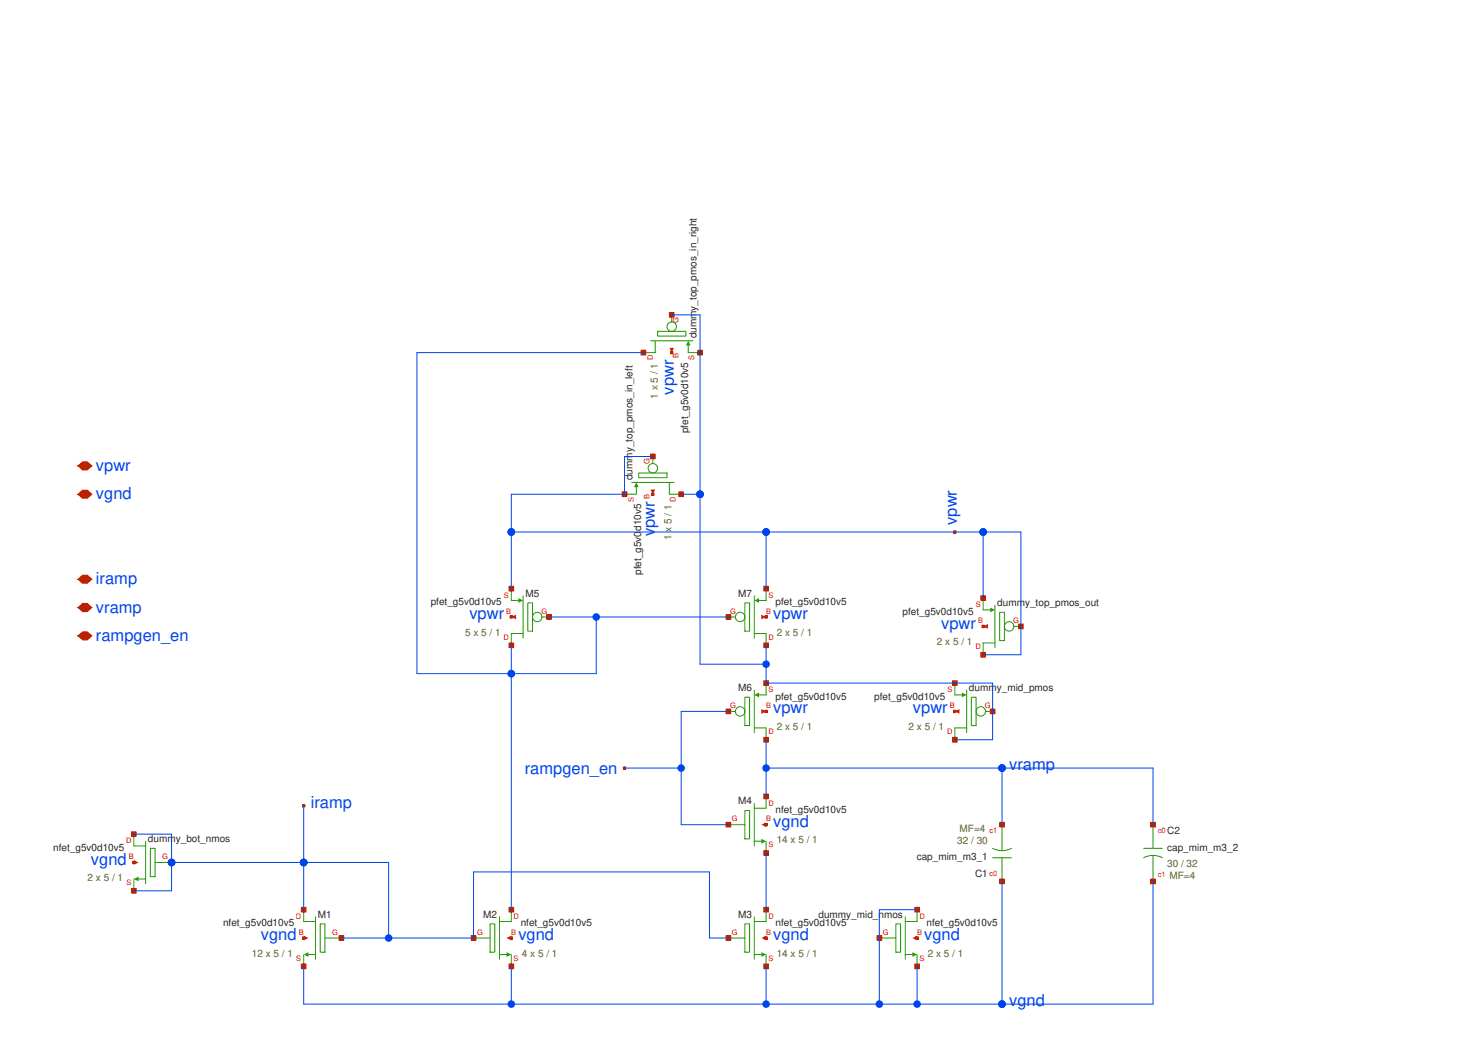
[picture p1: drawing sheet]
<svg xmlns="http://www.w3.org/2000/svg" width="297mm" height="210mm" viewBox="0 0 297 210" stroke-linecap="round" stroke-linejoin="round" font-family="sans-serif">
<path d="M61 182.7v2.4h2.4M61 191.7v2.4M62 191.7h1.4M63.4 184.1v8.6M65.3 188.4h3.3" fill="none" stroke="#229800" stroke-width=".2"/>
<path d="M61 191.7l1-.4v.9z" fill="#229800"/>
<path d="M64.4 185.6h.9v5.7h-.9zM95.2 188.4h3.3M100.4 191.7h1.4M100.4 184.1v8.6M102.8 182.7v2.4h-2.4M102.8 191.7v2.4" fill="none" stroke="#229800" stroke-width=".2"/>
<path d="M101.8 191.3l1 .4-1 .5z" fill="#229800"/>
<path d="M98.5 185.6h.9v5.7h-.9zM146.4 188.4h3.3M151.6 191.7h1.4M151.6 184.1v8.6M154 182.7v2.4h-2.4M154 191.7v2.4" fill="none" stroke="#229800" stroke-width=".2"/>
<path d="M153 191.3l1 .4-1 .5z" fill="#229800"/>
<path d="M154 160v2.3h-2.4M146.4 165.7h3.3M151.6 169h1.4M151.6 161.4v8.5M154 169v2.3M149.7 185.6h.9v5.7h-.9z" fill="none" stroke="#229800" stroke-width=".2"/>
<path d="M153 168.5l1 .5-1 .4z" fill="#229800"/>
<path d="M102.8 118.2v2.4h1.4M105.1 119.7v8.5M105.1 127.3h-2.3v2.3M108.9 123.9h1.4M149.7 162.8h.9v5.7h-.9z" fill="none" stroke="#229800" stroke-width=".2"/>
<path d="M104.2 120.1l.9 .5-.9 .5z" fill="#229800"/>
<g fill="none" stroke="#229800" stroke-width=".2">
<path d="M106.1 121.1h.9v5.7h-.9zM151.6 138.6v8.6M154 137.2v2.4h-1.5M146.4 142.9h1.4M151.6 146.2h2.4v2.4"/>
<circle cx="108" cy="123.9" r=".95"/>
</g>
<path d="M151.6 139.6l.9-.5v1z" fill="#229800"/>
<g fill="none" stroke="#229800" stroke-width=".2">
<path d="M151.6 119.7v8.5M154 118.2v2.4h-1.5M146.4 123.9h1.4M151.6 127.3h2.4v2.3M149.7 140.1h.9v5.6h-.9z"/>
<circle cx="148.8" cy="142.9" r=".95"/>
</g>
<path d="M151.6 120.6l.9-.5v1z" fill="#229800"/>
<g fill="none" stroke="#229800" stroke-width=".2">
<path d="M149.7 121.1h.9v5.7h-.9zM197.6 120.1v2.4h1.4M200 129.1h-2.4v2.4M200 121.6v8.5M203.8 125.8h1.4M199.5 170.4a4 4 0 0 0 3.8 0M199.5 172.3h3.8M201.4 165.7v5.2M201.4 172.3v4.7"/>
<circle cx="148.8" cy="123.9" r=".95"/>
</g>
<path d="M199 122l1 .5-1 .5z" fill="#229800"/>
<g fill="none" stroke="#229800" stroke-width=".2">
<path d="M191.9 137.2v2.4h1.4M194.3 138.6v8.6M200.9 123h1v5.7h-1zM194.3 146.2h-2.4v2.4M198.1 142.9h1.4"/>
<circle cx="202.8" cy="125.8" r=".95"/>
</g>
<path d="M193.3 139.1l1 .5-1 .5z" fill="#229800"/>
<g fill="none" stroke="#229800" stroke-width=".2">
<path d="M195.2 140.1h1v5.6h-1zM176.7 188.4h3.3M181.9 191.7h1.5M181.9 184.1v8.6M184.3 182.7v2.4h-2.4M184.3 191.7v2.4"/>
<circle cx="197.1" cy="142.9" r=".95"/>
</g>
<path d="M183.4 191.3l.9 .4-.9 .5z" fill="#229800"/>
<path d="M26.9 167.6v2.3h2.4M26.9 176.6v2.3M27.8 176.6h1.5M29.3 169v8.5M31.2 173.2h3.3M180 185.6h1v5.7h-1z" fill="none" stroke="#229800" stroke-width=".2"/>
<path d="M26.9 176.6l.9-.5v.9z" fill="#229800"/>
<path d="M126.9 96.9h8.6M127.9 97.9v1.4h-2.4M131.2 91.7v1.4M134.5 96.9v2.4h2.4M30.2 170.4h1v5.7h-1z" fill="none" stroke="#229800" stroke-width=".2"/>
<path d="M127.9 96.9l.5 1h-1z" fill="#229800"/>
<g fill="none" stroke="#229800" stroke-width=".2">
<path d="M130.7 68.5h8.6M131.7 68.5v2.3h-2.4M135 63.2v1.5M138.3 69.4v1.4h2.4M128.4 95h5.7v1h-5.7z"/>
<circle cx="131.2" cy="94.1" r=".95"/>
</g>
<path d="M138.3 68.5l.5 .9h-1z" fill="#229800"/>
<g fill="none" stroke="#229800" stroke-width=".2">
<path d="M132.2 66.6h5.6v.9h-5.6zM229.8 172.3a4 4 0 0 1 3.8 0M229.8 170.4h3.8M231.7 165.7v4.7M231.7 171.8v5.2"/>
<circle cx="135" cy="65.6" r=".95"/>
</g>
<path d="M61 187.9l1 .5-1 .5z" fill="#ba2200"/>
<path d="M60.6 182.3h.9v.9h-.9z" fill="none" stroke="#ba2200" stroke-width=".2"/>
<path d="M60.6 182.3h.9v.9h-.9z" fill="#ba2200"/>
<path d="M68.1 187.9h1v1h-1z" fill="none" stroke="#ba2200" stroke-width=".2"/>
<path d="M68.1 187.9h1v1h-1z" fill="#ba2200"/>
<path d="M60.6 193.6h.9v1h-.9z" fill="none" stroke="#ba2200" stroke-width=".2"/>
<path d="M60.6 193.6h.9v1h-.9z" fill="#ba2200"/>
<path d="M61 188.4h.1" fill="none" stroke="#ba2200" stroke-width=".2"/>
<path d="M101.8 188.4l1-.5v1z" fill="#ba2200"/>
<path d="M102.3 182.3h.9v.9h-.9z" fill="none" stroke="#ba2200" stroke-width=".2"/>
<path d="M102.3 182.3h.9v.9h-.9z" fill="#ba2200"/>
<path d="M94.7 187.9h.9v1h-.9z" fill="none" stroke="#ba2200" stroke-width=".2"/>
<path d="M94.7 187.9h.9v1h-.9z" fill="#ba2200"/>
<path d="M102.3 193.6h.9v1h-.9z" fill="none" stroke="#ba2200" stroke-width=".2"/>
<path d="M102.3 193.6h.9v1h-.9z" fill="#ba2200"/>
<path d="M102.7 188.4h.1" fill="none" stroke="#ba2200" stroke-width=".2"/>
<path d="M153 188.4l1-.5v1z" fill="#ba2200"/>
<path d="M153.5 182.3h.9v.9h-.9z" fill="none" stroke="#ba2200" stroke-width=".2"/>
<path d="M153.5 182.3h.9v.9h-.9z" fill="#ba2200"/>
<path d="M145.9 187.9h1v1h-1z" fill="none" stroke="#ba2200" stroke-width=".2"/>
<path d="M145.9 187.9h1v1h-1z" fill="#ba2200"/>
<path d="M153.5 193.6h.9v1h-.9z" fill="none" stroke="#ba2200" stroke-width=".2"/>
<path d="M153.5 193.6h.9v1h-.9z" fill="#ba2200"/>
<path d="M154 188.4h.1" fill="none" stroke="#ba2200" stroke-width=".2"/>
<path d="M153 165.7l1-.5v.9z" fill="#ba2200"/>
<path d="M153.5 159.5h.9v.9h-.9z" fill="none" stroke="#ba2200" stroke-width=".2"/>
<path d="M153.5 159.5h.9v.9h-.9z" fill="#ba2200"/>
<path d="M145.9 165.2h1v.9h-1z" fill="none" stroke="#ba2200" stroke-width=".2"/>
<path d="M145.9 165.2h1v.9h-1z" fill="#ba2200"/>
<path d="M153.5 170.9h.9v.9h-.9z" fill="none" stroke="#ba2200" stroke-width=".2"/>
<path d="M153.5 170.9h.9v.9h-.9z" fill="#ba2200"/>
<path d="M154 165.7h.1" fill="none" stroke="#ba2200" stroke-width=".2"/>
<path d="M102.8 123.9l.9-.4v.9z" fill="#ba2200"/>
<path d="M102.3 129.1h.9v1h-.9z" fill="none" stroke="#ba2200" stroke-width=".2"/>
<path d="M102.3 129.1h.9v1h-.9z" fill="#ba2200"/>
<path d="M109.9 123.5h.9v.9h-.9z" fill="none" stroke="#ba2200" stroke-width=".2"/>
<path d="M109.9 123.5h.9v.9h-.9z" fill="#ba2200"/>
<path d="M102.3 117.8h.9v.9h-.9z" fill="none" stroke="#ba2200" stroke-width=".2"/>
<path d="M102.3 117.8h.9v.9h-.9z" fill="#ba2200"/>
<path d="M102.7 123.9h.1" fill="none" stroke="#ba2200" stroke-width=".2"/>
<path d="M153 142.4l1 .5-1 .5z" fill="#ba2200"/>
<path d="M153.5 148.1h.9v1h-.9z" fill="none" stroke="#ba2200" stroke-width=".2"/>
<path d="M153.5 148.1h.9v1h-.9z" fill="#ba2200"/>
<path d="M145.9 142.4h1v1h-1z" fill="none" stroke="#ba2200" stroke-width=".2"/>
<path d="M145.9 142.4h1v1h-1z" fill="#ba2200"/>
<path d="M153.5 136.7h.9v1h-.9z" fill="none" stroke="#ba2200" stroke-width=".2"/>
<path d="M153.5 136.7h.9v1h-.9z" fill="#ba2200"/>
<path d="M154 142.9h.1" fill="none" stroke="#ba2200" stroke-width=".2"/>
<path d="M153 123.5l1 .4-1 .5z" fill="#ba2200"/>
<path d="M153.5 129.1h.9v1h-.9z" fill="none" stroke="#ba2200" stroke-width=".2"/>
<path d="M153.5 129.1h.9v1h-.9z" fill="#ba2200"/>
<path d="M145.9 123.5h1v.9h-1z" fill="none" stroke="#ba2200" stroke-width=".2"/>
<path d="M145.9 123.5h1v.9h-1z" fill="#ba2200"/>
<path d="M153.5 117.8h.9v.9h-.9z" fill="none" stroke="#ba2200" stroke-width=".2"/>
<path d="M153.5 117.8h.9v.9h-.9z" fill="#ba2200"/>
<path d="M154 123.9h.1" fill="none" stroke="#ba2200" stroke-width=".2"/>
<path d="M200.9 176.6h1v.9h-1z" fill="none" stroke="#ba2200" stroke-width=".2"/>
<path d="M200.9 176.6h1v.9h-1z" fill="#ba2200"/>
<path d="M200.9 165.2h1v.9h-1z" fill="none" stroke="#ba2200" stroke-width=".2"/>
<path d="M200.9 165.2h1v.9h-1z" fill="#ba2200"/>
<path d="M201.1 154h.5v.5h-.5z" fill="none" stroke="#ba2200" stroke-width=".2"/>
<path d="M201.1 154h.5v.5h-.5z" fill="#ba2200"/>
<path d="M125.3 154h.5v.5h-.5z" fill="none" stroke="#ba2200" stroke-width=".2"/>
<path d="M125.3 154h.5v.5h-.5z" fill="#ba2200"/>
<path d="M191.7 106.6h.4v.5h-.4z" fill="none" stroke="#ba2200" stroke-width=".2"/>
<path d="M191.7 106.6h.4v.5h-.4z" fill="#ba2200"/>
<path d="M201.1 201.5h.5v.4h-.5z" fill="none" stroke="#ba2200" stroke-width=".2"/>
<path d="M201.1 201.5h.5v.4h-.5z" fill="#ba2200"/>
<path d="M60.8 161.6h.5v.5h-.5z" fill="none" stroke="#ba2200" stroke-width=".2"/>
<g fill="#ba2200">
<path d="M60.8 161.6h.5v.5h-.5z"/>
<path d="M15.5 93.6l1.1-.9h1l1 .9-1 .9h-1z"/>
</g>
<path d="M15.5 93.6h.1" fill="none" stroke="#ba2200" stroke-width=".2"/>
<path d="M15.5 99.3l1.1-.9h1l1 .9-1 .9h-1z" fill="#ba2200"/>
<path d="M15.5 99.3h.1" fill="none" stroke="#ba2200" stroke-width=".2"/>
<path d="M15.5 116.3l1.1-.9h1l1 .9-1 1h-1z" fill="#ba2200"/>
<path d="M15.5 116.3h.1" fill="none" stroke="#ba2200" stroke-width=".2"/>
<path d="M15.5 122l1.1-.9h1l1 .9-1 1h-1z" fill="#ba2200"/>
<path d="M15.5 122h.1" fill="none" stroke="#ba2200" stroke-width=".2"/>
<path d="M15.5 127.7l1.1-.9h1l1 .9-1 .9h-1z" fill="#ba2200"/>
<path d="M15.5 127.7h.1" fill="none" stroke="#ba2200" stroke-width=".2"/>
<path d="M153.7 123.7h.5v.5h-.5z" fill="none" stroke="#ba2200" stroke-width=".2"/>
<path d="M153.7 123.7h.5v.5h-.5z" fill="#ba2200"/>
<path d="M153.7 142.7h.5v.4h-.5z" fill="none" stroke="#ba2200" stroke-width=".2"/>
<path d="M153.7 142.7h.5v.4h-.5z" fill="#ba2200"/>
<path d="M102.5 123.7h.5v.5h-.5z" fill="none" stroke="#ba2200" stroke-width=".2"/>
<path d="M102.5 123.7h.5v.5h-.5z" fill="#ba2200"/>
<path d="M153.7 165.4h.5v.5h-.5z" fill="none" stroke="#ba2200" stroke-width=".2"/>
<path d="M153.7 165.4h.5v.5h-.5z" fill="#ba2200"/>
<path d="M153.7 188.2h.5v.5h-.5z" fill="none" stroke="#ba2200" stroke-width=".2"/>
<path d="M153.7 188.2h.5v.5h-.5z" fill="#ba2200"/>
<path d="M102.5 188.2h.5v.5h-.5z" fill="none" stroke="#ba2200" stroke-width=".2"/>
<path d="M102.5 188.2h.5v.5h-.5z" fill="#ba2200"/>
<path d="M60.8 188.2h.5v.5h-.5z" fill="none" stroke="#ba2200" stroke-width=".2"/>
<g fill="#ba2200">
<path d="M60.8 188.2h.5v.5h-.5z"/>
<path d="M197.6 125.8l.9-.4v.9z"/>
</g>
<path d="M197.1 131h1v1h-1z" fill="none" stroke="#ba2200" stroke-width=".2"/>
<path d="M197.1 131h1v1h-1z" fill="#ba2200"/>
<path d="M204.7 125.4h.9v.9h-.9z" fill="none" stroke="#ba2200" stroke-width=".2"/>
<path d="M204.7 125.4h.9v.9h-.9z" fill="#ba2200"/>
<path d="M197.1 119.7h1v.9h-1z" fill="none" stroke="#ba2200" stroke-width=".2"/>
<path d="M197.1 119.7h1v.9h-1z" fill="#ba2200"/>
<path d="M197.6 125.8h.1" fill="none" stroke="#ba2200" stroke-width=".2"/>
<path d="M197.3 125.6h.5v.5h-.5z" fill="none" stroke="#ba2200" stroke-width=".2"/>
<g fill="#ba2200">
<path d="M197.3 125.6h.5v.5h-.5z"/>
<path d="M191.9 142.9l.9-.5v1z"/>
</g>
<path d="M191.4 148.1h1v1h-1z" fill="none" stroke="#ba2200" stroke-width=".2"/>
<path d="M191.4 148.1h1v1h-1z" fill="#ba2200"/>
<path d="M199 142.4h1v1h-1z" fill="none" stroke="#ba2200" stroke-width=".2"/>
<path d="M199 142.4h1v1h-1z" fill="#ba2200"/>
<path d="M191.4 136.7h1v1h-1z" fill="none" stroke="#ba2200" stroke-width=".2"/>
<path d="M191.4 136.7h1v1h-1z" fill="#ba2200"/>
<path d="M191.9 142.9h.1" fill="none" stroke="#ba2200" stroke-width=".2"/>
<path d="M191.7 142.7h.4v.4h-.4z" fill="none" stroke="#ba2200" stroke-width=".2"/>
<g fill="#ba2200">
<path d="M191.7 142.7h.4v.4h-.4z"/>
<path d="M183.4 188.4l.9-.5v1z"/>
</g>
<path d="M183.8 182.3h1v.9h-1z" fill="none" stroke="#ba2200" stroke-width=".2"/>
<path d="M183.8 182.3h1v.9h-1z" fill="#ba2200"/>
<path d="M176.3 187.9h.9v1h-.9z" fill="none" stroke="#ba2200" stroke-width=".2"/>
<path d="M176.3 187.9h.9v1h-.9z" fill="#ba2200"/>
<path d="M183.8 193.6h1v1h-1z" fill="none" stroke="#ba2200" stroke-width=".2"/>
<path d="M183.8 193.6h1v1h-1z" fill="#ba2200"/>
<path d="M184.3 188.4h.1" fill="none" stroke="#ba2200" stroke-width=".2"/>
<path d="M26.9 172.8l.9 .4-.9 .5z" fill="#ba2200"/>
<path d="M26.4 167.1h1v.9h-1z" fill="none" stroke="#ba2200" stroke-width=".2"/>
<path d="M26.4 167.1h1v.9h-1z" fill="#ba2200"/>
<path d="M34 172.8h1v.9h-1z" fill="none" stroke="#ba2200" stroke-width=".2"/>
<path d="M34 172.8h1v.9h-1z" fill="#ba2200"/>
<path d="M26.4 178.5h1v.9h-1z" fill="none" stroke="#ba2200" stroke-width=".2"/>
<path d="M26.4 178.5h1v.9h-1z" fill="#ba2200"/>
<path d="M26.9 173.3h.1" fill="none" stroke="#ba2200" stroke-width=".2"/>
<path d="M130.7 98.3h1l-.5 1z" fill="#ba2200"/>
<path d="M136.4 98.8h1v1h-1z" fill="none" stroke="#ba2200" stroke-width=".2"/>
<path d="M136.4 98.8h1v1h-1z" fill="#ba2200"/>
<path d="M130.7 91.2h1v1h-1z" fill="none" stroke="#ba2200" stroke-width=".2"/>
<path d="M130.7 91.2h1v1h-1z" fill="#ba2200"/>
<path d="M125 98.8h1v1h-1z" fill="none" stroke="#ba2200" stroke-width=".2"/>
<path d="M125 98.8h1v1h-1z" fill="#ba2200"/>
<path d="M131.2 99.3h.1" fill="none" stroke="#ba2200" stroke-width=".2"/>
<path d="M134.5 69.9h1l-.5 .9z" fill="#ba2200"/>
<path d="M128.8 70.4h1v.9h-1z" fill="none" stroke="#ba2200" stroke-width=".2"/>
<path d="M128.8 70.4h1v.9h-1z" fill="#ba2200"/>
<path d="M134.5 62.8h1v.9h-1z" fill="none" stroke="#ba2200" stroke-width=".2"/>
<path d="M134.5 62.8h1v.9h-1z" fill="#ba2200"/>
<path d="M140.2 70.4h1v.9h-1z" fill="none" stroke="#ba2200" stroke-width=".2"/>
<path d="M140.2 70.4h1v.9h-1z" fill="#ba2200"/>
<path d="M135 70.8h.1" fill="none" stroke="#ba2200" stroke-width=".2"/>
<path d="M231.3 165.2h.9v.9h-.9z" fill="none" stroke="#ba2200" stroke-width=".2"/>
<path d="M231.3 165.2h.9v.9h-.9z" fill="#ba2200"/>
<path d="M231.3 176.6h.9v.9h-.9z" fill="none" stroke="#ba2200" stroke-width=".2"/>
<path d="M231.3 176.6h.9v.9h-.9z" fill="#ba2200"/>
<path d="M184.1 188.2h.4v.5h-.4z" fill="none" stroke="#ba2200" stroke-width=".2"/>
<path d="M184.1 188.2h.4v.5h-.4z" fill="#ba2200"/>
<path d="M26.7 173h.4v.5h-.4z" fill="none" stroke="#ba2200" stroke-width=".2"/>
<path d="M26.7 173h.4v.5h-.4z" fill="#ba2200"/>
<path d="M134.8 70.6h.4v.5h-.4z" fill="none" stroke="#ba2200" stroke-width=".2"/>
<path d="M134.8 70.6h.4v.5h-.4z" fill="#ba2200"/>
<path d="M131 99h.4v.5h-.4z" fill="none" stroke="#ba2200" stroke-width=".2"/>
<path d="M131 99h.4v.5h-.4z" fill="#ba2200"/>
<g fill="none" stroke="#0044ed" stroke-width=".2">
<path d="M129.3 70.8h-45.5v64.5h36v-11.4M135 63.2h5.7v70.2h13.3M131.2 91.7h-5.7v7.6h-22.7v18.9M136.9 99.3h3.8M102.8 106.9h102.4v24.6h-7.6M154 106.9v11.3M197.6 106.9v13.2M102.8 129.6v53.1M110.3 123.9h36.1M154 129.6v7.6h45.5v11.4h-7.6M125.5 154.3h11.4M146.4 142.9h-9.5v22.8h9.5"/>
<path d="M154 148.6v11.4M154 154.3h77.7v11.4M201.4 154.3v11.4M26.9 167.6h7.6v11.3h-7.6M34.5 173.2h43.6v15.2M61 161.9v20.8M154 171.3v11.4M201.4 177v24.7M231.7 177v24.7h-170.7v-7.6M68.6 188.4h26.6v-13.3h47.4v13.3h3.8M102.8 194.1v7.6M154 194.1v7.6"/>
<path d="M184.3 194.1v7.6M184.3 182.7h-7.6v19"/>
</g>
<g fill="#0044ed">
<path d="M33.9 172.7a.76 .76 0 0 1 .9-.2 .76 .76 0 0 1 .4 .7h-.7h.7a.76 .76 0 0 1-1 .7 .76 .76 0 0 1-.3-1.2z"/>
<path d="M60.5 172.7a.76 .76 0 0 1 .8-.2 .76 .76 0 0 1 .5 .7h-.8h.8a.76 .76 0 0 1-1.1 .7 .76 .76 0 0 1-.2-1.2z"/>
<path d="M77.6 187.9a.76 .76 0 0 1 .8-.2 .76 .76 0 0 1 .5 .7h-.8h.8a.76 .76 0 0 1-1.1 .7 .76 .76 0 0 1-.2-1.2z"/>
<path d="M200.8 201.2a.76 .76 0 0 1 .9-.2 .76 .76 0 0 1 .4 .7h-.7h.7a.76 .76 0 0 1-1 .7 .76 .76 0 0 1-.3-1.2z"/>
<path d="M140.2 98.7a.76 .76 0 0 1 .8-.1 .76 .76 0 0 1 .4 .7h-.7h.7a.76 .76 0 0 1-1 .7 .76 .76 0 0 1-.2-1.3z"/>
<path d="M102.2 106.3a.76 .76 0 0 1 .8-.1 .76 .76 0 0 1 .5 .7h-.7h.7a.76 .76 0 0 1-1 .7 .76 .76 0 0 1-.3-1.3z"/>
<path d="M153.4 106.3a.76 .76 0 0 1 .9-.1 .76 .76 0 0 1 .4 .7h-.7h.7a.76 .76 0 0 1-1 .7 .76 .76 0 0 1-.3-1.3z"/>
<path d="M197.1 106.3a.76 .76 0 0 1 .8-.1 .76 .76 0 0 1 .4 .7h-.7h.7a.76 .76 0 0 1-1 .7 .76 .76 0 0 1-.2-1.3z"/>
<path d="M102.2 134.8a.76 .76 0 0 1 .8-.2 .76 .76 0 0 1 .5 .7h-.7h.7a.76 .76 0 0 1-1 .7 .76 .76 0 0 1-.3-1.2z"/>
<path d="M153.4 132.9a.76 .76 0 0 1 .9-.2 .76 .76 0 0 1 .4 .7h-.7h.7a.76 .76 0 0 1-1 .7 .76 .76 0 0 1-.3-1.2z"/>
<path d="M136.4 153.7a.76 .76 0 0 1 .8-.1 .76 .76 0 0 1 .5 .7h-.8h.8a.76 .76 0 0 1-1.1 .7 .76 .76 0 0 1-.2-1.3z"/>
<path d="M119.3 123.4a.76 .76 0 0 1 .8-.2 .76 .76 0 0 1 .5 .7h-.8h.8a.76 .76 0 0 1-1.1 .7 .76 .76 0 0 1-.2-1.2z"/>
<path d="M153.4 153.7a.76 .76 0 0 1 .9-.1 .76 .76 0 0 1 .4 .7h-.7h.7a.76 .76 0 0 1-1 .7 .76 .76 0 0 1-.3-1.3z"/>
<path d="M200.8 153.7a.76 .76 0 0 1 .9-.1 .76 .76 0 0 1 .4 .7h-.7h.7a.76 .76 0 0 1-1 .7 .76 .76 0 0 1-.3-1.3z"/>
<path d="M153.4 201.2a.76 .76 0 0 1 .9-.2 .76 .76 0 0 1 .4 .7h-.7h.7a.76 .76 0 0 1-1 .7 .76 .76 0 0 1-.3-1.2z"/>
<path d="M102.2 201.2a.76 .76 0 0 1 .8-.2 .76 .76 0 0 1 .5 .7h-.7h.7a.76 .76 0 0 1-1 .7 .76 .76 0 0 1-.3-1.2z"/>
<path d="M176.2 201.2a.76 .76 0 0 1 .8-.2 .76 .76 0 0 1 .5 .7h-.8h.8a.76 .76 0 0 1-1.1 .7 .76 .76 0 0 1-.2-1.2z"/>
<path d="M183.8 201.2a.76 .76 0 0 1 .8-.2 .76 .76 0 0 1 .5 .7h-.8h.8a.76 .76 0 0 1-1.1 .7 .76 .76 0 0 1-.2-1.2z"/>
</g>
<g font-size="3.3" fill="#0044ed">
<text x="135.4" y="79.3" transform="rotate(-90 135.4 79.3)">vpwr</text>
<text x="19.3" y="94.6">vpwr</text>
<text x="19.3" y="100.3">vgnd</text>
<text x="131.6" y="107.7" transform="rotate(-90 131.6 107.7)">vpwr</text>
<text x="192.3" y="105.4" transform="rotate(-90 192.3 105.4)">vpwr</text>
<text x="19.3" y="117.4">iramp</text>
<text x="19.3" y="123.1">vramp</text>
<text x="94.3" y="124.3">vpwr</text>
<text x="155.4" y="124.3">vpwr</text>
<text x="19.3" y="128.7">rampgen_en</text>
<text x="189.2" y="126.2">vpwr</text>
<text x="155.4" y="143.3">vpwr</text>
<text x="183.5" y="143.3">vpwr</text>
<text x="105.5" y="155.4">rampgen_en</text>
<text x="202.8" y="154.7">vramp</text>
<text x="62.5" y="162.3">iramp</text>
<text x="155.4" y="166.1">vgnd</text>
<text x="18.3" y="173.7">vgnd</text>
<text x="52.4" y="188.8">vgnd</text>
<text x="104.2" y="188.8">vgnd</text>
<text x="155.4" y="188.8">vgnd</text>
<text x="185.7" y="188.8">vgnd</text>
<text x="202.8" y="202.1">vgnd</text>
</g>
<g font-size="2" fill="#222">
<text x="140" y="68" transform="rotate(-90 140 68)">dummy_top_pmos_in_right</text>
<text x="138.3" y="87" transform="rotate(-90 138.3 87)">pfet_g5v0d10v5</text>
<text x="127.1" y="96.4" transform="rotate(-90 127.1 96.4)">dummy_top_pmos_in_left</text>
<text x="105.6" y="119.9">M5</text>
<text x="128.9" y="115.5" transform="rotate(-90 128.9 115.5)">pfet_g5v0d10v5</text>
<text x="148.3" y="119.9">M7</text>
<text x="86.6" y="121.6">pfet_g5v0d10v5</text>
<text x="155.9" y="121.6">pfet_g5v0d10v5</text>
<text x="181.4" y="123.5">pfet_g5v0d10v5</text>
<text x="200.4" y="121.8">dummy_top_pmos_out</text>
<text x="148.3" y="138.8">M6</text>
<text x="155.9" y="140.6">pfet_g5v0d10v5</text>
<text x="175.7" y="140.6">pfet_g5v0d10v5</text>
<text x="194.7" y="138.8">dummy_mid_pmos</text>
<text x="148.3" y="161.6">M4</text>
<text x="155.9" y="163.3">nfet_g5v0d10v5</text>
<text x="234.6" y="167.5">C2</text>
<text x="10.7" y="170.9">nfet_g5v0d10v5</text>
<text x="29.7" y="169.2">dummy_bot_nmos</text>
<text x="184.2" y="172.8">cap_mim_m3_1</text>
<text x="234.6" y="170.8">cap_mim_m3_2</text>
<text x="196" y="176.1">C1</text>
<text x="63.9" y="184.3">M1</text>
<text x="97.1" y="184.3">M2</text>
<text x="148.3" y="184.3">M3</text>
<text x="164.5" y="184.3">dummy_mid_nmos</text>
<text x="44.8" y="186.1">nfet_g5v0d10v5</text>
<text x="104.7" y="186.1">nfet_g5v0d10v5</text>
<text x="155.9" y="186.1">nfet_g5v0d10v5</text>
<text x="186.2" y="186.1">nfet_g5v0d10v5</text>
</g>
<g font-size="2" fill="#660">
<text x="132.2" y="80.1" transform="rotate(-90 132.2 80.1)">1 x 5 / 1</text>
<text x="135" y="108.6" transform="rotate(-90 135 108.6)">1 x 5 / 1</text>
<text x="93.5" y="127.7">5 x 5 / 1</text>
<text x="156.1" y="127.7">2 x 5 / 1</text>
<text x="188.3" y="129.6">2 x 5 / 1</text>
<text x="156.1" y="146.7">2 x 5 / 1</text>
<text x="182.6" y="146.7">2 x 5 / 1</text>
<text x="192.9" y="167.1">MF=4</text>
<text x="156.1" y="169.4">14 x 5 / 1</text>
<text x="192.4" y="169.5">32 / 30</text>
<text x="17.6" y="177">2 x 5 / 1</text>
<text x="234.6" y="174.2">30 / 32</text>
<text x="235" y="176.5">MF=4</text>
<text x="50.6" y="192.2">12 x 5 / 1</text>
<text x="104.9" y="192.2">4 x 5 / 1</text>
<text x="156.1" y="192.2">14 x 5 / 1</text>
<text x="186.4" y="192.2">2 x 5 / 1</text>
</g>
<g font-size="1.5" fill="#fe0000">
<text x="136.4" y="64.8" transform="rotate(-90 136.4 64.8)">G</text>
<text x="136.4" y="71.8" transform="rotate(-90 136.4 71.8)">B</text>
<text x="131.2" y="72.4" transform="rotate(-90 131.2 72.4)">D</text>
<text x="139.5" y="72.3" transform="rotate(-90 139.5 72.3)">S</text>
<text x="130.5" y="93.2" transform="rotate(-90 130.5 93.2)">G</text>
<text x="127.4" y="100.8" transform="rotate(-90 127.4 100.8)">S</text>
<text x="130.5" y="100.3" transform="rotate(-90 130.5 100.3)">B</text>
<text x="135.7" y="100.8" transform="rotate(-90 135.7 100.8)">D</text>
<text x="101.3" y="120.1">S</text>
<text x="101.8" y="123.3">B</text>
<text x="108.8" y="123.3">G</text>
<text x="146.7" y="123.3">G</text>
<text x="154" y="123.3">B</text>
<text x="154.4" y="120.1">S</text>
<text x="196.1" y="122">S</text>
<text x="196.6" y="125.1">B</text>
<text x="203.6" y="125.1">G</text>
<text x="101.2" y="128.5">D</text>
<text x="154.4" y="128.5">D</text>
<text x="196" y="130.4">D</text>
<text x="146.7" y="142.2">G</text>
<text x="154" y="142.2">B</text>
<text x="154.4" y="139.1">S</text>
<text x="190.4" y="139.1">S</text>
<text x="190.9" y="142.2">B</text>
<text x="197.9" y="142.2">G</text>
<text x="154.4" y="147.4">D</text>
<text x="190.3" y="147.4">D</text>
<text x="154.4" y="161.8">D</text>
<text x="147.1" y="165">G</text>
<text x="154" y="165">B</text>
<text x="198.8" y="167.3">c1</text>
<text x="232.7" y="167.3">c0</text>
<text x="25.3" y="169.4">D</text>
<text x="25.9" y="172.6">B</text>
<text x="32.6" y="172.6">G</text>
<text x="154.4" y="170.2">S</text>
<text x="25.4" y="177.8">S</text>
<text x="198.8" y="176.1">c0</text>
<text x="232.7" y="176.1">c1</text>
<text x="59.5" y="184.6">D</text>
<text x="103.2" y="184.6">D</text>
<text x="154.4" y="184.6">D</text>
<text x="184.8" y="184.6">D</text>
<text x="60" y="187.7">B</text>
<text x="66.7" y="187.7">G</text>
<text x="95.9" y="187.7">G</text>
<text x="102.8" y="187.7">B</text>
<text x="147.1" y="187.7">G</text>
<text x="154" y="187.7">B</text>
<text x="177.4" y="187.7">G</text>
<text x="184.3" y="187.7">B</text>
<text x="59.6" y="193">S</text>
<text x="103.2" y="193">S</text>
<text x="154.4" y="193">S</text>
<text x="184.8" y="193">S</text>
</g>
</svg>
